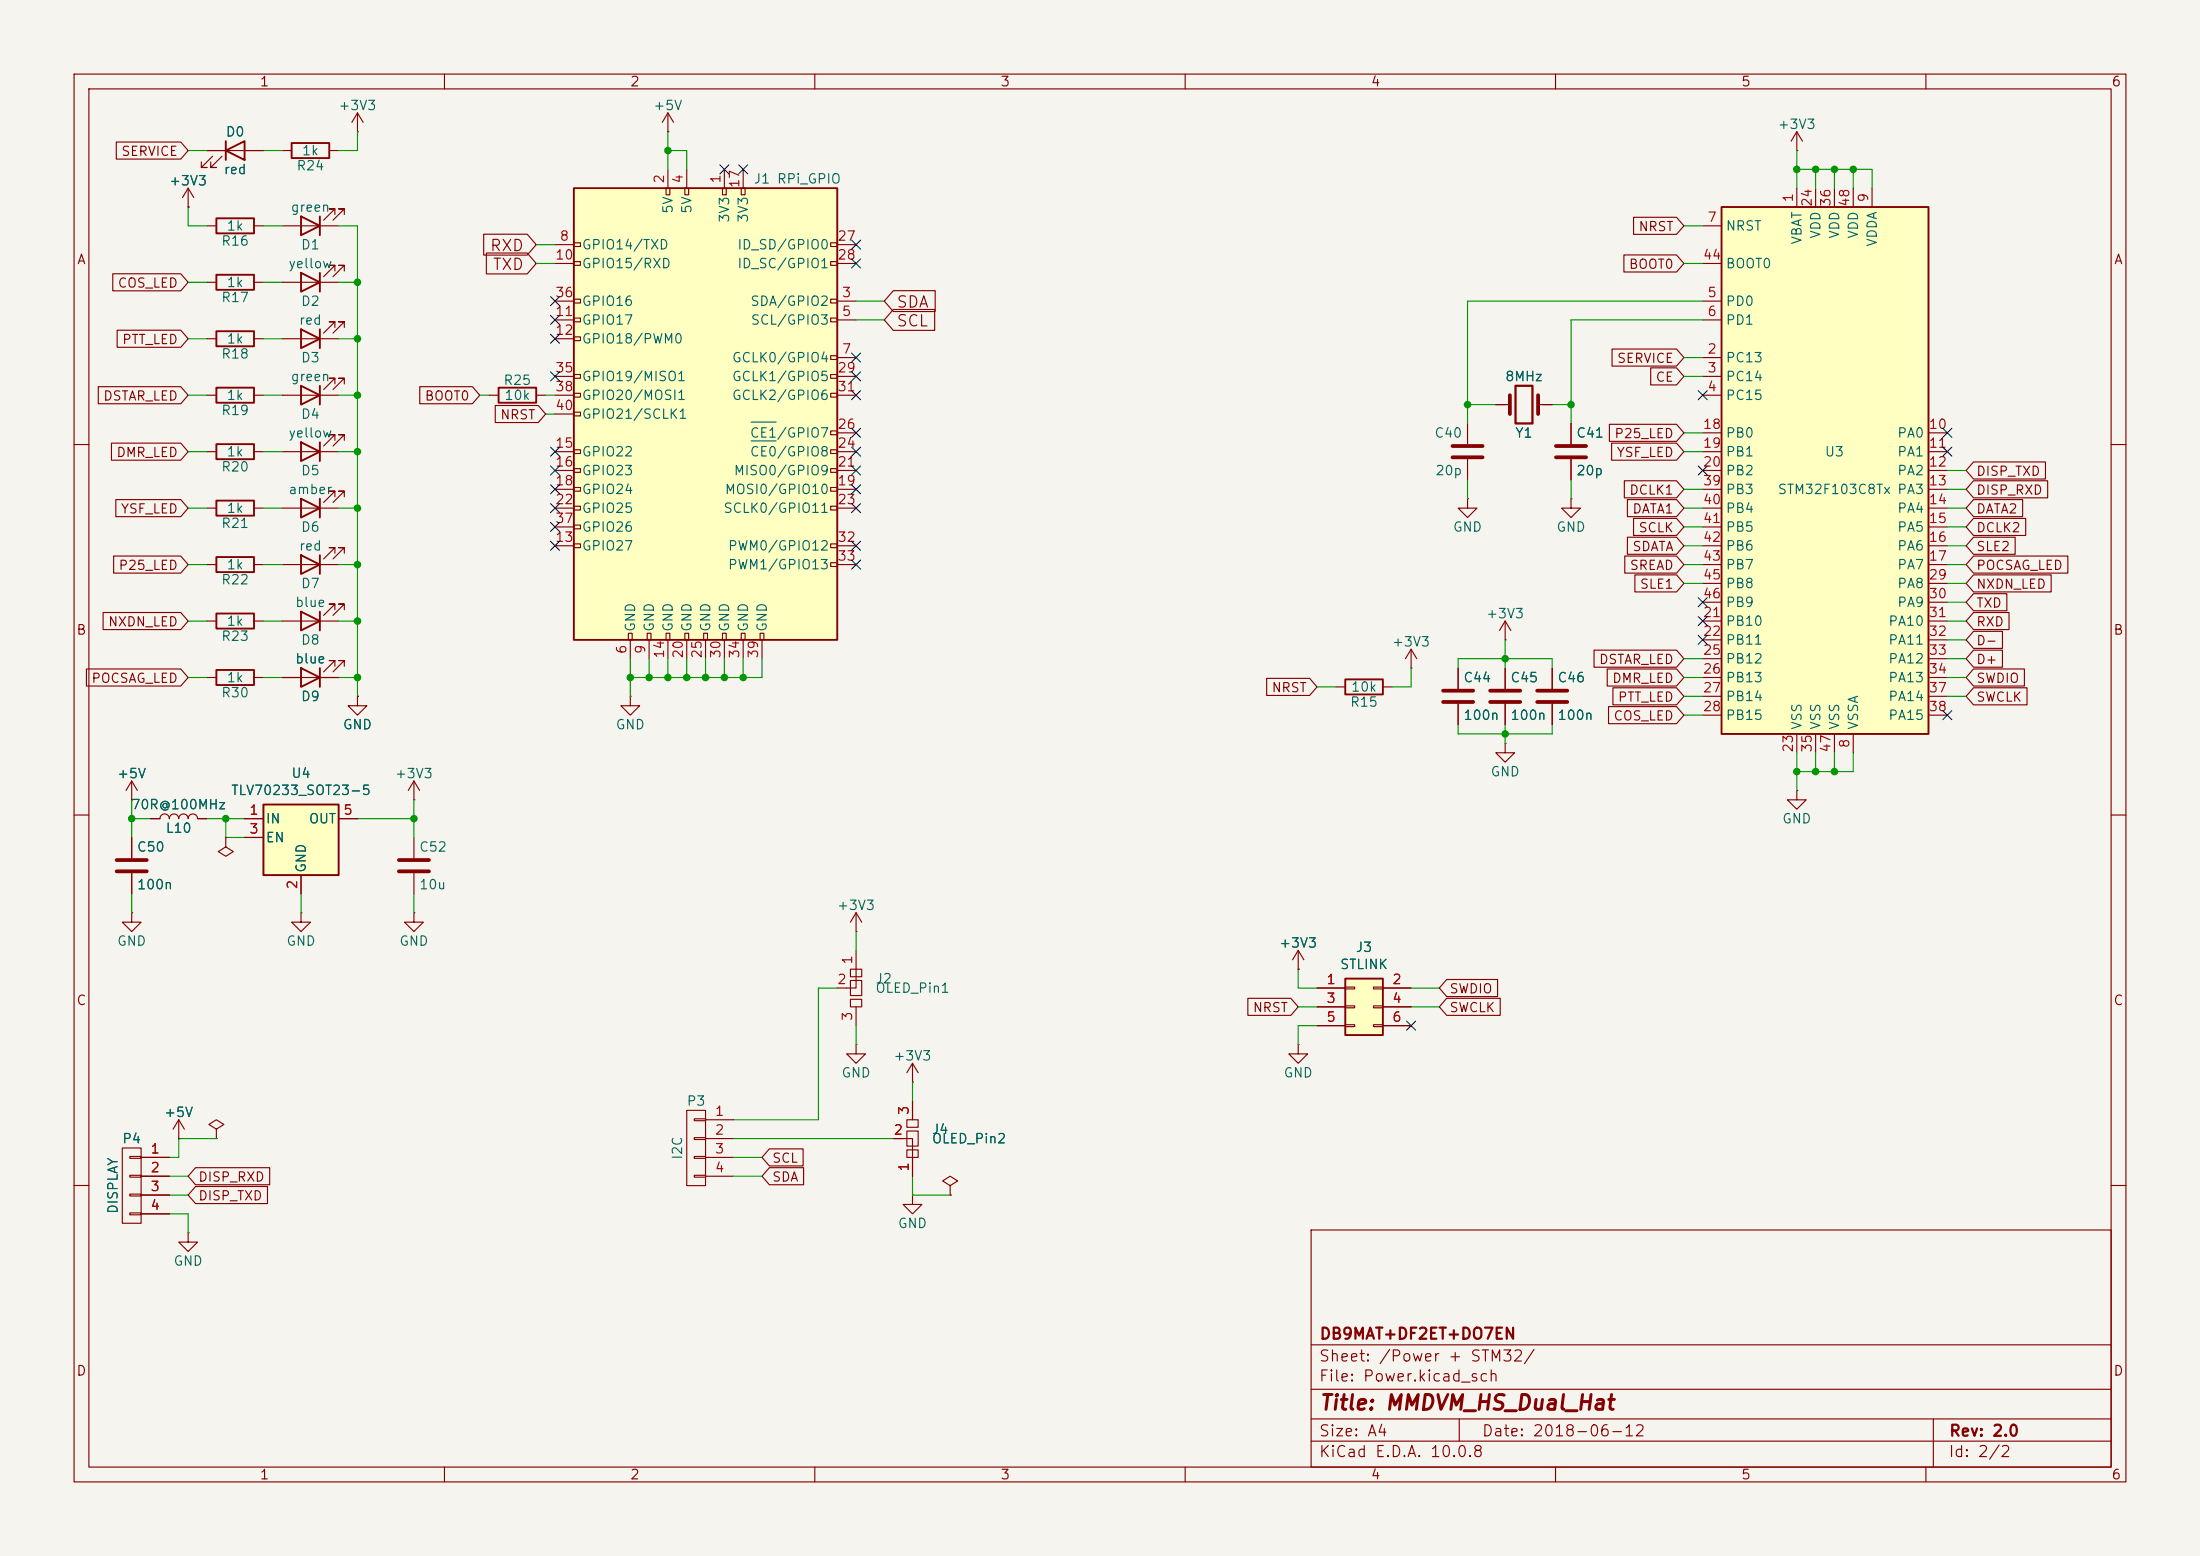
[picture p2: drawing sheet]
<svg xmlns="http://www.w3.org/2000/svg" width="297mm" height="210mm" viewBox="0 0 297 210" stroke-linecap="round" stroke-linejoin="round" font-family="sans-serif">
<path d="M0 0h297v210h-297z" fill="#f5f4ef" stroke="#f5f4ef" stroke-width=".14"/>
<g fill="none" stroke="#840000" stroke-width=".15">
<path d="M10 10h277v190h-277zM12 12h273v186h-273zM60 10v2M110 10v2M160 10v2M210 10v2M260 10v2M212.1 57.2v2.7M10 60h2M27.9 68.6h1.3M27.9 61h1.3M27.9 76.2h1.3"/>
<path d="M34.3 68.6h1.3M34.3 61h1.3M34.3 76.2h1.3M212.1 67.3v1.3h1.3l-1.3 1.3-1.3-1.3h1.3M212.1 67.3h.1M212.1 62v2.8M285 60h2M27.9 83.8h1.3M34.3 83.8h1.3M48.3 94v1.3h1.2l-1.2 1.2-1.3-1.2h1.3M48.3 94h.1M196.8 90.2v2.8"/>
<path d="M196.8 95v2.8M10 110h2M285 110h2M175.3 141v1.2h1.2l-1.2 1.3-1.3-1.3h1.3M175.3 141h.1M10 160h2M177 166h108v32h-108zM285 160h2M60 198v2M110 198v2M160 198v2M177 194.5h108"/>
<path d="M177 191.5h108M177 187.5h108M177 181.5h108M197 191.5v3M210 198v2M260 198v2M261 191.5v6.5"/>
</g>
<path d="M210.1 60.2h4M210.1 61.7h4M194.8 93.2h4.1M194.8 94.7h4.1" fill="none" stroke="#840000" stroke-width=".51"/>
<path d="M29.2 59.9h5.1v2.1h-5.1zM29.2 67.6h5.1v2h-5.1zM29.2 75.2h5.1v2h-5.1zM29.2 82.8h5.1v2h-5.1z" fill="none" stroke="#840000" stroke-width=".25"/>
<path d="M232.4 27.9h27.9v71.2h-27.9z" fill="#ffffc2"/>
<path d="M232.4 27.9h27.9v71.2h-27.9z" fill="none" stroke="#840000" stroke-width=".25"/>
<g fill="none" stroke="#840000" stroke-width=".15">
<path d="M229.9 30.5h2.5M229.9 35.6h2.5M242.6 25.4v2.5M245.1 25.4v2.5M247.6 25.4v2.5M250.2 25.4v2.5M252.7 25.4v2.5M229.9 48.3h2.5M229.9 50.8h2.5M229.9 53.3h2.5M229.9 40.6h2.5M229.9 43.2h2.5"/>
<path d="M229.9 58.4h2.5M260.3 58.4h2.6M229.9 61h2.5M229.9 63.5h2.5M229.9 66h2.5M229.9 68.6h2.5M229.9 71.1h2.5M229.9 73.7h2.5M229.9 76.2h2.5M229.9 78.7h2.5M260.3 61h2.6M260.3 63.5h2.6"/>
<path d="M260.3 66h2.6M260.3 68.6h2.6M260.3 71.1h2.6M260.3 73.7h2.6M260.3 76.2h2.6M260.3 78.7h2.6M203.2 86.4h.1M203.2 83.8v2.6M203.2 90.2v2.8M203.2 95v2.8M203.2 83.8l-.8 1.3M203.2 83.8l.8 1.3"/>
<path d="M229.9 83.8h2.5M229.9 86.4h2.5M229.9 88.9h2.5M229.9 91.4h2.5M229.9 94h2.5M229.9 96.5h2.5M229.9 81.3h2.5M242.6 99.1v2.5M245.1 99.1v2.5M247.6 99.1v2.5M250.2 99.1v2.5M260.3 83.8h2.6"/>
<path d="M260.3 86.4h2.6M260.3 88.9h2.6M260.3 91.4h2.6M260.3 94h2.6M260.3 96.5h2.6M260.3 81.3h2.6M17.8 113v2.8M17.8 117.9v2.8M203.2 100.3v1.3h1.3l-1.3 1.3-1.3-1.3h1.3M203.2 100.3h.1M17.8 123.2v1.3h1.2l-1.2 1.2-1.3-1.2h1.3M17.8 123.2h.1"/>
<path d="M40.6 123.2v1.3h1.3l-1.3 1.2-1.2-1.2h1.2M40.6 123.2h.1M175.3 130.8h.1M175.3 128.3l.7 1.2M175.3 128.3l-.8 1.2M175.3 128.3v2.5M120.6 153.7h2.6v5.1M122.4 151.1h1.6v1h-1.6zM122.4 155.2h1.6v1h-1.6zM122.4 152.7h1.6v2h-1.6zM123.2 148.6v2.5"/>
</g>
<path d="M201.2 93.2h4M201.2 94.7h4M15.7 116.1h4.1M15.7 117.6h4.1" fill="none" stroke="#840000" stroke-width=".51"/>
<path d="M181.6 132.1h5.1v7.6h-5.1z" fill="#ffffc2"/>
<path d="M181.6 132.1h5.1v7.6h-5.1z" fill="none" stroke="#840000" stroke-width=".25"/>
<path d="M177.8 133.4h3.8M177.8 135.9h3.8M177.8 138.4h3.8M181.6 133.2h1.3v.3h-1.3zM181.6 135.8h1.3v.2h-1.3zM181.6 138.3h1.3v.3h-1.3zM185.4 133.2h1.3v.3h-1.3zM185.4 135.8h1.3v.2h-1.3zM185.4 138.3h1.3v.3h-1.3zM186.7 133.4h3.8M186.7 135.9h3.8M186.7 138.4h3.8" fill="none" stroke="#840000" stroke-width=".15"/>
<path d="M35.6 108.6h10.1v9.5h-10.1z" fill="#ffffc2"/>
<path d="M40.6 52.1l2.6 1.2-2.6 1.3zM40.6 44.5l2.6 1.2-2.6 1.3zM43.2 44.5v2.5M43.2 52.1v2.5M35.6 108.6h10.1v9.5h-10.1z" fill="none" stroke="#840000" stroke-width=".25"/>
<g fill="none" stroke="#840000" stroke-width=".15">
<path d="M38.1 53.3h7.6M38.1 45.7h7.6M45.2 51.8v-.7h-.8h.8l-1.5 1.5M45.2 44.2v-.8h-.8h.8l-1.5 1.6M46.5 51.8v-.7h-.8h.8l-1.5 1.5M46.5 44.2v-.8h-.8h.8l-1.5 1.6M85.1 94v1.3h1.3l-1.3 1.2-1.3-1.2h1.3M85.1 94h.1M209.5 90.2v2.8M209.5 95v2.8M20.3 110.5h1.3a.64 .64 0 0 1 .6-.6 .64 .64 0 0 1 .7 .6 .64 .64 0 0 1 .6-.6 .64 .64 0 0 1 .6 .6 .64 .64 0 0 1 .7-.6 .64 .64 0 0 1 .6 .6 .64 .64 0 0 1 .6-.6 .64 .64 0 0 1 .7 .6h1.2M30.5 113v1.3l1 .6-1 .7-1-.7 1-.6"/>
<path d="M30.5 113h.1M33 110.5h2.6M33 113h2.6M40.6 118.1v2.6M45.7 110.5h2.6M55.9 113v2.8M55.9 117.9v2.8M55.9 123.2v1.3h1.2l-1.2 1.2-1.3-1.2h1.3M55.9 123.2h.1M16.5 154.9h2.5v10.2h-2.5zM17.5 156.1h1.5v.2h-1.5zM17.5 158.6h1.5v.3h-1.5z"/>
<path d="M19 156.2h3.9M19 158.8h3.9M24.1 153.7h.1M24.1 151.1l-.7 1.3M24.1 151.1l.8 1.3M24.1 151.1v2.6M29.2 152.4l1-.6-1-.7-1 .7 1 .6v1.3M29.2 153.7h.1M92.7 149.9h2.5v10.1h-2.5zM93.7 151h1.5v.3h-1.5zM93.7 153.5h1.5v.3h-1.5zM93.7 156.1h1.5v.2h-1.5z"/>
<path d="M93.7 158.6h1.5v.3h-1.5zM95.2 156.2h3.9M95.2 158.8h3.9M95.2 151.1h3.9M95.2 153.7h3.9M17.5 161.2h1.5v.2h-1.5zM17.5 163.7h1.5v.3h-1.5zM19 161.3h3.9M19 163.8h3.9M25.4 166.4v1.2h1.3l-1.3 1.3-1.3-1.3h1.3M25.4 166.4h.1M128.3 160l1-.6-1-.6-1 .6 1 .6v1.3"/>
<path d="M128.3 161.3h.1"/>
</g>
<path d="M207.5 93.2h4.1M207.5 94.7h4.1M53.8 116.1h4.1M53.8 117.6h4.1" fill="none" stroke="#840000" stroke-width=".51"/>
<path d="M77.5 25.4h35.5v61h-35.5z" fill="#ffffc2"/>
<g fill="none" stroke="#840000" stroke-width=".25">
<path d="M30.5 19.1v2.5M39.4 19.3h5v2h-5zM29.2 37.1h5.1v2h-5.1zM29.2 29.5h5.1v2h-5.1zM30.5 20.3l2.5-1.2v2.5zM40.6 29.2l2.6 1.3-2.6 1.3zM40.6 36.8l2.6 1.3-2.6 1.3zM43.2 29.2v2.6M43.2 36.8v2.6M77.5 25.4h35.5v61h-35.5zM29.2 44.7h5.1v2h-5.1zM29.2 52.3h5.1v2.1h-5.1z"/>
<path d="M40.6 59.7l2.6 1.3-2.6 1.2zM43.2 59.7v2.5M67.3 52.3h5.1v2.1h-5.1zM40.6 67.3l2.6 1.3-2.6 1.3zM40.6 74.9l2.6 1.3-2.6 1.3zM43.2 67.3v2.6M43.2 74.9v2.6M29.2 90.4h5.1v2.1h-5.1zM40.6 90.2l2.6 1.2-2.6 1.3zM40.6 82.6l2.6 1.2-2.6 1.3zM43.2 82.6v2.5M43.2 90.2v2.5"/>
<path d="M181.6 91.7h5.1v2h-5.1z"/>
</g>
<g fill="none" stroke="#840000" stroke-width=".15">
<path d="M15.7 19.2h8.7l1 1.1-1 1.2h-8.7zM48.3 17.8h.1M48.3 15.2l-.8 1.3M48.3 15.2l.7 1.3M48.3 15.2v2.6M90.2 17.8h.1M90.2 15.2v2.6M90.2 15.2l-.8 1.3M90.2 15.2l.7 1.3M242.6 17.8l-.8 1.3M242.6 17.8l.7 1.3M242.6 17.8v2.5"/>
<path d="M15.2 36.9h9.2l1 1.2-1 1.2h-9.2zM25.4 27.9h.1M25.4 25.4l-.8 1.3M25.4 25.4l.8 1.3M25.4 25.4v2.5M27.9 20.3h7.7M27.9 30.5h1.3M27.9 38.1h1.3M28.7 21.1l-1.5 1.5h.7h-.7v-.8M30 21.1l-1.6 1.5h.8h-.8v-.8M34.3 30.5h1.3M34.3 38.1h1.3"/>
<path d="M38.1 20.3h1.3M38.1 30.5h7.6M38.1 38.1h7.6M44.4 20.3h1.3M45.2 29v-.8h-.8h.8l-1.5 1.5M45.2 36.6v-.8h-.8h.8l-1.5 1.5M46.5 29v-.8h-.8h.8l-1.5 1.5M46.5 36.6v-.8h-.8h.8l-1.5 1.5M65.3 31.6h5.9l1.2 1.4-1.2 1.4h-5.9zM65.7 34.2h5.5l1.2 1.4-1.2 1.4h-5.5zM74.9 33h2.6M74.9 35.6h2.6"/>
<path d="M77.5 32.8h.9v.5h-.9zM77.5 35.3h.9v.5h-.9zM89.9 25.4h.5v.9h-.5zM90.2 22.9v2.5M92.5 25.4h.5v.9h-.5zM92.7 22.9v2.5M97.5 25.4h.5v.9h-.5zM97.8 22.9v2.5M100.1 25.4h.5v.9h-.5zM100.3 22.9v2.5M112.1 32.8h.9v.5h-.9zM112.1 35.3h.9v.5h-.9z"/>
<path d="M113 33h2.6M113 35.6h2.6M120.6 39.2h5.7v2.9h-5.7l-1.2-1.5zM219.2 34.4h7.1l1 1.2-1 1.1h-7.1zM220.5 29.3h5.8l1 1.2-1 1.1h-5.8zM242.6 20.3h.1M13.3 52.2h11.1l1 1.1-1 1.2h-11.1zM15 59.8h9.4l1 1.2-1 1.1h-9.4zM15.8 44.6h8.6l1 1.1-1 1.2h-8.6zM27.9 45.7h1.3M27.9 53.3h1.3M34.3 45.7h1.3"/>
<path d="M34.3 53.3h1.3M45.2 59.4v-.7h-.8h.8l-1.5 1.5M46.5 59.4v-.7h-.8h.8l-1.5 1.5M56.7 52.2h7.1l1 1.1-1 1.2h-7.1zM66 53.3h1.3M66.9 54.7h5.8l1 1.2-1 1.1h-5.8zM72.4 53.3h1.3M74.9 40.6h2.6M74.9 43.2h2.6M74.9 45.7h2.6M74.9 50.8h2.6M74.9 53.3h2.6"/>
<path d="M74.9 55.9h2.6M77.5 40.4h.9v.5h-.9zM77.5 42.9h.9v.5h-.9zM77.5 45.5h.9v.5h-.9zM77.5 50.5h.9v.6h-.9zM77.5 53.1h.9v.5h-.9zM77.5 55.6h.9v.5h-.9zM112.1 40.4h.9v.5h-.9zM112.1 42.9h.9v.5h-.9zM112.1 48h.9v.5h-.9zM112.1 50.5h.9v.6h-.9zM112.1 53.1h.9v.5h-.9z"/>
<path d="M112.1 58.2h.9v.5h-.9zM113 40.6h2.6M113 43.2h2.6M113 48.3h2.6M113 58.4h2.6M113 50.8h2.6M113 53.3h2.6M120.6 41.8h5.6v2.8h-5.6l-1.2-1.4zM198.1 57.2v2.7M201.9 54.6h1.9M207.6 54.6h1.9M212.1 57.2v2.7"/>
<path d="M217.3 57.3h9l1 1.1-1 1.2h-9zM217.6 59.8h8.7l1 1.2-1 1.1h-8.7zM217.6 47.1h8.7l1 1.2-1 1.1h-8.7zM222.8 49.6h3.5l1 1.2-1 1.2h-3.5zM15.3 75h9.1l1 1.2-1 1.2h-9.1zM15.6 67.4h8.8l1 1.2-1 1.1h-8.8zM38.1 61h7.6M38.1 68.6h7.6M38.1 76.2h7.6M45.2 67.1v-.8h-.8h.8l-1.5 1.5M45.2 74.7v-.8h-.8h.8l-1.5 1.5M46.5 67.1v-.8h-.8h.8l-1.5 1.5"/>
<path d="M46.5 74.7v-.8h-.8h.8l-1.5 1.5M74.9 73.7h2.6M74.9 61h2.6M74.9 63.5h2.6M74.9 66h2.6M74.9 68.6h2.6M74.9 71.1h2.6M77.5 60.7h.9v.5h-.9zM77.5 63.2h.9v.6h-.9zM77.5 65.8h.9v.5h-.9zM77.5 68.3h.9v.5h-.9zM77.5 70.9h.9v.5h-.9z"/>
<path d="M77.5 73.4h.9v.5h-.9zM112.1 60.7h.9v.5h-.9zM112.1 63.2h.9v.6h-.9zM112.1 65.8h.9v.5h-.9zM112.1 68.3h.9v.5h-.9zM112.1 73.4h.9v.5h-.9zM112.1 75.9h.9v.6h-.9zM113 73.7h2.6M113 61h2.6M113 63.5h2.6M113 66h2.6M113 68.6h2.6"/>
<path d="M113 76.2h2.6M198.1 67.3v1.3h1.3l-1.3 1.3-1.3-1.3h1.3M198.1 67.3h.1M198.1 62v2.8M212.1 62v2.8M219.3 64.9h7l1 1.1-1 1.2h-7zM219.3 75h7l1 1.2-1 1.2h-7zM219.7 72.5h6.6l1 1.2-1 1.1h-6.6zM219.7 67.4h6.6l1 1.2-1 1.1h-6.6zM220.5 70h5.8l1 1.1-1 1.2h-5.8zM220.7 77.6h5.6l1 1.1-1 1.2h-5.6zM266.4 72.5h5.7v2.3h-5.7l-1-1.1z"/>
<path d="M266.4 70h7.1v2.3h-7.1l-1-1.2zM266.4 75h12.8v2.4h-12.8l-1-1.2zM266.4 64.9h10v2.3h-10l-1-1.2zM266.4 77.6h10.5v2.3h-10.5l-1-1.2zM266.4 67.4h6.7v2.3h-6.7l-1-1.1zM266.4 62.3h9.7v2.4h-9.7l-1-1.2zM11.7 90.3h12.7l1 1.1-1 1.2h-12.7zM13.9 82.7h10.5l1 1.1-1 1.2h-10.5zM27.9 91.4h1.3M34.3 91.4h1.3M38.1 91.4h7.6M38.1 83.8h7.6"/>
<path d="M45.2 89.9v-.7h-.8h.8l-1.5 1.5M45.2 82.3v-.8h-.8h.8l-1.5 1.6M46.5 89.9v-.7h-.8h.8l-1.5 1.5M46.5 82.3v-.8h-.8h.8l-1.5 1.6M48.3 94h.1M84.8 85.5h.5v.9h-.5zM85.1 86.4v2.5M87.4 85.5h.5v.9h-.5zM87.6 86.4v2.5M89.9 85.5h.5v.9h-.5zM90.2 86.4v2.5M92.5 85.5h.5v.9h-.5z"/>
<path d="M92.7 86.4v2.5M95 85.5h.5v.9h-.5zM95.2 86.4v2.5M97.5 85.5h.5v.9h-.5zM97.8 86.4v2.5M100.1 85.5h.5v.9h-.5zM100.3 86.4v2.5M102.6 85.5h.5v.9h-.5zM102.9 86.4v2.5M171 91.6h5.8l1 1.1-1 1.2h-5.8zM180.3 92.7h1.3M186.7 92.7h1.3"/>
<path d="M190.5 90.2h.1M190.5 87.6l.8 1.3M190.5 87.6l-.8 1.3M190.5 87.6v2.6M196.8 90.2v2.8M196.8 95v2.8M203.2 90.2v2.8M203.2 95v2.8M209.5 90.2v2.8M209.5 95v2.8M215.2 87.7h11.1l1 1.2-1 1.2h-11.1zM217 90.3h9.3l1 1.1-1 1.2h-9.3z"/>
<path d="M217.2 95.4h9.1l1 1.1-1 1.2h-9.1zM217.7 92.8h8.6l1 1.2-1 1.1h-8.6zM266.4 80.1h4.5v2.3h-4.5l-1-1.1zM266.4 82.7h4.8v2.3h-4.8l-1-1.2zM266.4 92.8h7.3v2.3h-7.3l-1-1.1zM266.4 85.2h3.9v2.3h-3.9l-1-1.1zM266.4 90.3h6.9v2.3h-6.9l-1-1.2zM266.4 87.7h3.9v2.4h-3.9l-1-1.2zM17.8 108h.1M17.8 105.4l-.8 1.3M17.8 105.4l.7 1.3M17.8 105.4v2.6"/>
<path d="M17.8 113v2.8M17.8 117.9v2.8M20.3 110.5h1.3M26.7 110.5h1.2M30.5 113h.1M33 110.5h2.6M33 113h2.6M40.6 118.1v2.6M45.7 110.5h2.6M55.9 108h.1M55.9 105.4l-.8 1.3M55.9 105.4l.7 1.3"/>
<path d="M55.9 105.4v2.6M242.6 106.7v1.3h1.2l-1.2 1.2-1.3-1.2h1.3M242.6 106.7h.1M114.8 134.9h1.5v1h-1.5zM114.8 130.8h1.5v1h-1.5zM114.8 132.3h1.5v2.1h-1.5zM115.6 128.3v5.1h-2.6M115.6 125.7h.1M115.6 123.2v2.5M115.6 135.9v2.5M115.6 123.2l-.8 1.3M115.6 123.2l.7 1.3"/>
<path d="M168.5 134.7h5.8l1 1.2-1 1.1h-5.8zM175.3 130.8h.1M177.8 133.4h3.8M177.8 135.9h3.8M177.8 138.4h3.8M186.7 133.4h3.8M186.7 135.9h3.8M186.7 138.4h3.8M195.3 134.7h7.2v2.3h-7.2l-1-1.1zM195.3 132.2h6.9v2.3h-6.9l-1-1.1zM19 156.2h3.9M19 158.8h3.9"/>
<path d="M24.1 153.7h.1M26.4 157.6h10v2.3h-10l-1-1.1zM103.9 157.6h4.6v2.3h-4.6l-1-1.1zM103.9 155.1h4.5v2.3h-4.5l-1-1.2zM115.6 141v1.2h1.2l-1.2 1.3-1.3-1.3h1.3M115.6 141h.1M120.6 153.7h1.3M123.2 146.1h.1M123.2 143.5l-.8 1.3M123.2 143.5l.8 1.3M123.2 143.5v2.6M123.2 148.6v2.5"/>
<path d="M123.2 156.2v2.6M19 161.3h3.9M19 163.8h3.9M26.4 160.1h9.7v2.3h-9.7l-1-1.1zM123.2 161.3v1.3h1.3l-1.3 1.2-1.3-1.2h1.3M123.2 161.3h.1M128.3 161.3h.1"/>
</g>
<path d="M101.4 59.5h3.4M101.4 57h3.4" fill="none" stroke="#006464" stroke-width=".15"/>
<path d="M203.8 53.3v2.6M207.6 53.3v2.6M196.1 60.2h4.1M196.1 61.7h4.1" fill="none" stroke="#840000" stroke-width=".51"/>
<path d="M204.6 52.1h2.3v5.1h-2.3z" fill="none" stroke="#840000" stroke-width=".3"/>
<g fill="none" stroke="#009600" stroke-width=".15">
<path d="M48.3 17.8v2.5h-2.6M90.2 17.8v5.1M25.4 27.9v2.6h2.5M25.4 20.3h2.5M25.4 38.1h2.5M35.6 30.5h2.5M35.6 20.3h2.5M35.6 38.1h2.5M45.7 30.5h2.6v63.5M45.7 38.1h2.6M72.4 35.6h2.5M72.4 33h2.5"/>
<path d="M90.2 20.3h2.5v2.6M227.3 35.6h2.6M227.3 30.5h2.6M242.6 20.3v5.1M242.6 22.9h10.1v2.5M245.1 22.9v2.5M247.6 22.9v2.5M250.2 22.9v2.5M25.4 53.3h2.5M25.4 45.7h2.5M35.6 53.3h2.5M35.6 45.7h2.5"/>
<path d="M45.7 53.3h2.6M45.7 45.7h2.6M64.8 53.3h1.2M73.7 55.9h1.2M73.7 53.3h1.2M115.6 40.6h3.8M115.6 43.2h3.8M198.1 54.6h3.8M209.5 54.6h2.6M227.3 48.3h2.6M227.3 58.4h2.6M227.3 50.8h2.6"/>
<path d="M229.9 40.6h-31.8v16.6M229.9 43.2h-17.8v14M25.4 76.2h2.5M25.4 68.6h2.5M25.4 61h2.5M35.6 76.2h2.5M35.6 68.6h2.5M35.6 61h2.5M45.7 76.2h2.6M45.7 68.6h2.6M45.7 61h2.6M198.1 64.8v2.5"/>
<path d="M212.1 64.8v2.5M227.3 78.7h2.6M227.3 76.2h2.6M227.3 73.7h2.6M227.3 71.1h2.6M227.3 68.6h2.6M227.3 66h2.6M227.3 61h2.6M262.9 78.7h2.5M262.9 76.2h2.5M262.9 73.7h2.5M262.9 71.1h2.5"/>
<path d="M262.9 63.5h2.5M262.9 68.6h2.5M262.9 66h2.5M25.4 83.8h2.5M25.4 91.4h2.5M35.6 83.8h2.5M35.6 91.4h2.5M45.7 83.8h2.6M45.7 91.4h2.6M85.1 88.9v5.1M87.6 88.9v2.5M90.2 88.9v2.5"/>
<path d="M92.7 88.9v2.5M95.2 88.9v2.5M97.8 88.9v2.5M100.3 88.9v2.5M102.9 88.9v2.5h-17.8M177.8 92.7h2.5M190.5 90.2v2.5h-2.5M196.8 90.2v-1.3h12.7v1.3M196.8 97.8v1.3h12.7v-1.3M203.2 86.4v3.8M203.2 97.8v2.5M227.3 88.9h2.6"/>
<path d="M227.3 91.4h2.6M227.3 94h2.6M227.3 96.5h2.6M262.9 81.3h2.5M262.9 83.8h2.5M262.9 86.4h2.5M262.9 88.9h2.5M262.9 91.4h2.5M262.9 94h2.5M17.8 110.5h2.5M17.8 108v5M27.9 110.5h5.1"/>
<path d="M30.5 110.5v2.5h2.5M48.3 110.5h7.6M55.9 108v5M242.6 101.6v5.1M245.1 101.6v2.5M247.6 101.6v2.5M250.2 101.6v2.5h-7.6M17.8 120.7v2.5M40.6 120.7v2.5M55.9 120.7v2.5M113 133.4h-2.5v17.7h-11.4M115.6 125.7v2.6"/>
<path d="M115.6 138.4v2.6M175.3 130.8v2.6h2.5M175.3 135.9h2.5M177.8 138.4h-2.5v2.6M190.5 133.4h3.8M190.5 135.9h3.8M22.9 158.8h2.5M29.2 153.7h-5.1v2.5h-1.2M99.1 156.2h3.8M99.1 158.8h3.8M99.1 153.7h21.5M123.2 146.1v2.5"/>
<path d="M123.2 158.8v2.5h5.1M22.9 161.3h2.5M22.9 163.8h2.5v2.6"/>
</g>
<g fill="none" stroke="#000084" stroke-width=".15">
<path d="M97.2 22.3l1.2 1.2M98.4 22.3l-1.2 1.2M99.7 22.3l1.2 1.2M100.9 22.3l-1.2 1.2M115 35l1.2 1.2M115 32.4l1.2 1.2M116.2 32.4l-1.2 1.2M116.2 35l-1.2 1.2M74.3 50.2l1.2 1.2M74.3 45.1l1.2 1.2M74.3 40l1.2 1.2M74.3 42.6l1.2 1.2"/>
<path d="M75.5 45.1l-1.2 1.2M75.5 50.2l-1.2 1.2M75.5 40l-1.2 1.2M75.5 42.6l-1.2 1.2M115 50.2l1.2 1.2M115 57.8l1.2 1.2M115 47.7l1.2 1.2M115 52.7l1.2 1.2M116.2 50.2l-1.2 1.2M116.2 57.8l-1.2 1.2M116.2 47.7l-1.2 1.2M116.2 52.7l-1.2 1.2"/>
<path d="M229.3 52.7l1.2 1.2M230.5 52.7l-1.2 1.2M262.3 57.8l1.2 1.2M263.5 57.8l-1.2 1.2M74.3 68l1.2 1.2M74.3 65.4l1.2 1.2M74.3 62.9l1.2 1.2M74.3 73.1l1.2 1.2M74.3 60.4l1.2 1.2M74.3 70.5l1.2 1.2M75.5 68l-1.2 1.2M75.5 65.4l-1.2 1.2"/>
<path d="M75.5 62.9l-1.2 1.2M75.5 73.1l-1.2 1.2M75.5 60.4l-1.2 1.2M75.5 70.5l-1.2 1.2M115 65.4l1.2 1.2M115 75.6l1.2 1.2M115 68l1.2 1.2M115 62.9l1.2 1.2M115 73.1l1.2 1.2M115 60.4l1.2 1.2M116.2 65.4l-1.2 1.2M116.2 75.6l-1.2 1.2"/>
<path d="M116.2 68l-1.2 1.2M116.2 62.9l-1.2 1.2M116.2 73.1l-1.2 1.2M116.2 60.4l-1.2 1.2M229.3 62.9l1.2 1.2M230.5 62.9l-1.2 1.2M262.3 60.4l1.2 1.2M263.5 60.4l-1.2 1.2M229.3 83.2l1.2 1.2M229.3 80.7l1.2 1.2M229.3 85.8l1.2 1.2M230.5 83.2l-1.2 1.2"/>
<path d="M230.5 80.7l-1.2 1.2M230.5 85.8l-1.2 1.2M262.3 95.9l1.2 1.2M263.5 95.9l-1.2 1.2M189.9 137.8l1.2 1.2M191.1 137.8l-1.2 1.2"/>
</g>
<g fill="#009600">
<circle cx="242.6" cy="104.1" r=".51"/>
<circle cx="203.2" cy="88.9" r=".51"/>
<circle cx="203.2" cy="99.1" r=".51"/>
<circle cx="198.1" cy="54.6" r=".51"/>
<circle cx="97.8" cy="91.4" r=".51"/>
<circle cx="100.3" cy="91.4" r=".51"/>
<circle cx="212.1" cy="54.6" r=".51"/>
<circle cx="247.7" cy="104.1" r=".51"/>
<circle cx="245.1" cy="104.1" r=".51"/>
<circle cx="242.6" cy="22.9" r=".51"/>
<circle cx="250.2" cy="22.9" r=".51"/>
<circle cx="247.7" cy="22.9" r=".51"/>
<circle cx="245.1" cy="22.9" r=".51"/>
<circle cx="48.3" cy="61" r=".51"/>
<circle cx="48.3" cy="76.2" r=".51"/>
<circle cx="48.3" cy="68.6" r=".51"/>
<circle cx="87.6" cy="91.4" r=".51"/>
<circle cx="85.1" cy="91.4" r=".51"/>
<circle cx="90.2" cy="91.4" r=".51"/>
<circle cx="92.7" cy="91.4" r=".51"/>
<circle cx="95.3" cy="91.4" r=".51"/>
<circle cx="48.3" cy="91.4" r=".51"/>
<circle cx="48.3" cy="83.8" r=".51"/>
<circle cx="90.2" cy="20.3" r=".51"/>
<circle cx="48.3" cy="45.7" r=".51"/>
<circle cx="48.3" cy="38.1" r=".51"/>
<circle cx="30.5" cy="110.5" r=".51"/>
<circle cx="17.8" cy="110.5" r=".51"/>
<circle cx="55.9" cy="110.5" r=".51"/>
<circle cx="48.3" cy="53.3" r=".51"/>
</g>
<text font-size="2" fill="#840000" x="178" y="190.8">Title: MMDVM_HS_Dual_Hat</text>
<g font-size="1.5" fill="#840000">
<text x="66" y="34.3">RXD</text>
<text x="66.4" y="36.8">TXD</text>
<text x="120.9" y="41.9">SDA</text>
<text x="120.9" y="44.4">SCL</text>
<text x="178" y="184.1">Sheet: /Power + STM32/</text>
<text x="178" y="181.1">DB9MAT+DF2ET+DO7EN</text>
<text x="178" y="186.8">File: Power.kicad_sch</text>
<text x="178" y="197">KiCad E.D.A. 10.0.8</text>
<text x="178" y="194.2">Size: A4</text>
<text x="200" y="194.2">Date: 2018-06-12</text>
<text x="263" y="197">Id: 2/2</text>
<text x="263" y="194.2">Rev: 2.0</text>
</g>
<g font-size="1.3" fill="#840000">
<text x="35" y="12">1</text>
<text x="85" y="12">2</text>
<text x="135" y="12">3</text>
<text x="185" y="12">4</text>
<text x="235" y="12">5</text>
<text x="285" y="12">6</text>
<text x="10.3" y="36">A</text>
<text x="285.3" y="36">A</text>
<text x="10.2" y="86">B</text>
<text x="285.2" y="86">B</text>
<text x="10.2" y="136">C</text>
<text x="285.2" y="136">C</text>
<text x="10.2" y="186">D</text>
<text x="285.2" y="186">D</text>
<text x="35" y="200">1</text>
<text x="85" y="200">2</text>
<text x="135" y="200">3</text>
<text x="185" y="200">4</text>
<text x="235" y="200">5</text>
<text x="285" y="200">6</text>
</g>
<g font-size="1.3" fill="#006464">
<text x="45.6" y="15.2">+3V3</text>
<text x="88.1" y="15.2">+5V</text>
<text x="239.9" y="17.7">+3V3</text>
<text x="30.1" y="23.8">red</text>
<text x="30.4" y="18.7">D0</text>
<text x="39.9" y="23.3">R24</text>
<text x="40.7" y="21.3">1k</text>
<text x="22.7" y="25.3">+3V3</text>
<text x="39.2" y="28.9">green</text>
<text x="91.1" y="28.9" transform="rotate(-90 91.1 28.9)">5V</text>
<text x="93.7" y="28.9" transform="rotate(-90 93.7 28.9)">5V</text>
<text x="101.7" y="25.1">J1 RPi_GPIO</text>
<text x="29.8" y="33.5">R16</text>
<text x="30.5" y="31.4">1k</text>
<text x="40.5" y="34">D1</text>
<text x="78.5" y="34">GPIO14/TXD</text>
<text x="98.8" y="30.2" transform="rotate(-90 98.8 30.2)">3V3</text>
<text x="99.4" y="34">ID_SD/GPIO0</text>
<text x="101.3" y="30.2" transform="rotate(-90 101.3 30.2)">3V3</text>
<text x="232.9" y="31.4">NRST</text>
<text x="243.5" y="33.1" transform="rotate(-90 243.5 33.1)">VBAT</text>
<text x="246.1" y="32.3" transform="rotate(-90 246.1 32.3)">VDD</text>
<text x="248.6" y="32.3" transform="rotate(-90 248.6 32.3)">VDD</text>
<text x="251.2" y="32.3" transform="rotate(-90 251.2 32.3)">VDD</text>
<text x="253.7" y="33.4" transform="rotate(-90 253.7 33.4)">VDDA</text>
<text x="29.8" y="41.1">R17</text>
<text x="30.5" y="39.1">1k</text>
<text x="38.8" y="36.5">yellow</text>
<text x="40.5" y="41.6">D2</text>
<text x="78.5" y="36.5">GPIO15/RXD</text>
<text x="78.5" y="41.6">GPIO16</text>
<text x="99.4" y="36.5">ID_SC/GPIO1</text>
<text x="101.2" y="41.6">SDA/GPIO2</text>
<text x="232.9" y="41.6">PD0</text>
<text x="232.9" y="36.5">BOOT0</text>
<text x="30.5" y="46.7">1k</text>
<text x="40.3" y="44.1">red</text>
<text x="78.5" y="44.1">GPIO17</text>
<text x="78.5" y="46.7">GPIO18/PWM0</text>
<text x="101.3" y="44.1">SCL/GPIO3</text>
<text x="232.9" y="44.1">PD1</text>
<text x="29.8" y="48.7">R18</text>
<text x="39.2" y="51.8">green</text>
<text x="40.5" y="49.2">D3</text>
<text x="67.9" y="52.3">R25</text>
<text x="78.5" y="51.8">GPIO19/MISO1</text>
<text x="98.7" y="49.2">GCLK0/GPIO4</text>
<text x="98.7" y="51.8">GCLK1/GPIO5</text>
<text x="203.1" y="51.8">8MHz</text>
<text x="232.9" y="49.2">PC13</text>
<text x="232.9" y="51.8">PC14</text>
<text x="29.8" y="56.3">R19</text>
<text x="30.5" y="54.3">1k</text>
<text x="38.8" y="59.4">yellow</text>
<text x="40.5" y="56.8">D4</text>
<text x="68" y="54.3">10k</text>
<text x="78.5" y="54.3">GPIO20/MOSI1</text>
<text x="78.5" y="56.8">GPIO21/SCLK1</text>
<text x="98.7" y="54.3">GCLK2/GPIO6</text>
<text x="101.1" y="59.4">CE1/GPIO7</text>
<text x="193.6" y="59.4">C40</text>
<text x="204.5" y="59.4">Y1</text>
<text x="212.7" y="59.4">C41</text>
<text x="232.9" y="54.3">PC15</text>
<text x="232.9" y="59.4">PB0</text>
<text x="256" y="59.4">PA0</text>
<text x="29.8" y="64">R20</text>
<text x="30.5" y="61.9">1k</text>
<text x="40.5" y="64.5">D5</text>
<text x="78.5" y="61.9">GPIO22</text>
<text x="78.5" y="64.5">GPIO23</text>
<text x="99" y="64.5">MISO0/GPIO9</text>
<text x="101.1" y="61.9">CE0/GPIO8</text>
<text x="193.7" y="64.5">20p</text>
<text x="212.7" y="64.5">20p</text>
<text x="232.9" y="61.9">PB1</text>
<text x="232.9" y="64.5">PB2</text>
<text x="246.3" y="61.9">U3</text>
<text x="256" y="61.9">PA1</text>
<text x="256" y="64.5">PA2</text>
<text x="29.8" y="71.6">R21</text>
<text x="30.5" y="69.5">1k</text>
<text x="38.8" y="67">amber</text>
<text x="78.5" y="67">GPIO24</text>
<text x="78.5" y="69.5">GPIO25</text>
<text x="97.6" y="69.5">SCLK0/GPIO11</text>
<text x="97.8" y="67">MOSI0/GPIO10</text>
<text x="232.9" y="67">PB3</text>
<text x="232.9" y="69.5">PB4</text>
<text x="239.9" y="67">STM32F103C8Tx PA3</text>
<text x="256" y="69.5">PA4</text>
<text x="30.5" y="77.2">1k</text>
<text x="40.3" y="74.6">red</text>
<text x="40.5" y="72.1">D6</text>
<text x="78.5" y="74.6">GPIO27</text>
<text x="78.5" y="72.1">GPIO26</text>
<text x="98.2" y="74.6">PWM0/GPIO12</text>
<text x="98.2" y="77.2">PWM1/GPIO13</text>
<text x="196.1" y="72.1">GND</text>
<text x="210" y="72.1">GND</text>
<text x="232.9" y="72.1">PB5</text>
<text x="232.9" y="74.6">PB6</text>
<text x="232.9" y="77.2">PB7</text>
<text x="256" y="72.1">PA5</text>
<text x="256" y="74.6">PA6</text>
<text x="256" y="77.2">PA7</text>
<text x="29.8" y="79.2">R22</text>
<text x="39.8" y="82.2">blue</text>
<text x="40.5" y="79.7">D7</text>
<text x="200.5" y="83.8">+3V3</text>
<text x="232.9" y="79.7">PB8</text>
<text x="232.9" y="82.2">PB9</text>
<text x="256" y="79.7">PA8</text>
<text x="256" y="82.2">PA9</text>
<text x="29.8" y="86.8">R23</text>
<text x="30.5" y="84.8">1k</text>
<text x="39.8" y="89.9">blue</text>
<text x="40.5" y="87.3">D8</text>
<text x="86.1" y="85.4" transform="rotate(-90 86.1 85.4)">GND</text>
<text x="88.6" y="85.4" transform="rotate(-90 88.6 85.4)">GND</text>
<text x="91.1" y="85.4" transform="rotate(-90 91.1 85.4)">GND</text>
<text x="93.7" y="85.4" transform="rotate(-90 93.7 85.4)">GND</text>
<text x="96.2" y="85.4" transform="rotate(-90 96.2 85.4)">GND</text>
<text x="98.8" y="85.4" transform="rotate(-90 98.8 85.4)">GND</text>
<text x="101.3" y="85.4" transform="rotate(-90 101.3 85.4)">GND</text>
<text x="103.8" y="85.4" transform="rotate(-90 103.8 85.4)">GND</text>
<text x="187.8" y="87.6">+3V3</text>
<text x="232.9" y="84.8">PB10</text>
<text x="232.9" y="87.3">PB11</text>
<text x="232.9" y="89.9">PB12</text>
<text x="254.8" y="84.8">PA10</text>
<text x="254.8" y="87.3">PA11</text>
<text x="254.8" y="89.9">PA12</text>
<text x="29.8" y="94.4">R30</text>
<text x="30.5" y="92.4">1k</text>
<text x="40.5" y="94.9">D9</text>
<text x="182.2" y="95.7">R15</text>
<text x="182.3" y="93.7">10k</text>
<text x="197.5" y="92.4">C44</text>
<text x="203.8" y="92.4">C45</text>
<text x="210.2" y="92.4">C46</text>
<text x="232.9" y="92.4">PB13</text>
<text x="232.9" y="94.9">PB14</text>
<text x="254.8" y="92.4">PA13</text>
<text x="254.8" y="94.9">PA14</text>
<text x="46.2" y="98.8">GND</text>
<text x="83" y="98.8">GND</text>
<text x="197.5" y="97.5">100n</text>
<text x="203.8" y="97.5">100n</text>
<text x="210.2" y="97.5">100n</text>
<text x="232.9" y="97.5">PB15</text>
<text x="243.5" y="98.6" transform="rotate(-90 243.5 98.6)">VSS</text>
<text x="246.1" y="98.6" transform="rotate(-90 246.1 98.6)">VSS</text>
<text x="248.6" y="98.6" transform="rotate(-90 248.6 98.6)">VSS</text>
<text x="251.2" y="98.6" transform="rotate(-90 251.2 98.6)">VSSA</text>
<text x="254.8" y="97.5">PA15</text>
<text x="15.7" y="105.4">+5V</text>
<text x="31.1" y="107.6">TLV70233_SOT23-5</text>
<text x="39.2" y="105.3">U4</text>
<text x="53.2" y="105.4">+3V3</text>
<text x="201.1" y="105.1">GND</text>
<text x="17.6" y="109.5">70R@100MHz</text>
<text x="22.3" y="112.7">L10</text>
<text x="35.8" y="111.5">IN</text>
<text x="35.8" y="114">EN</text>
<text x="41.6" y="111.5">OUT</text>
<text x="240.5" y="111.5">GND</text>
<text x="18.4" y="115.3">C50</text>
<text x="41.6" y="117.9" transform="rotate(-90 41.6 117.9)">GND</text>
<text x="56.5" y="115.3">C52</text>
<text x="18.4" y="120.3">100n</text>
<text x="56.5" y="120.3">10u</text>
<text x="112.9" y="123.1">+3V3</text>
<text x="15.7" y="128">GND</text>
<text x="38.6" y="128">GND</text>
<text x="53.8" y="128">GND</text>
<text x="172.6" y="128.2">+3V3</text>
<text x="180.8" y="131.1">STLINK</text>
<text x="182.9" y="128.8">J3</text>
<text x="118.1" y="133">J2</text>
<text x="118.1" y="134.3">OLED_Pin1</text>
<text x="120.5" y="143.5">+3V3</text>
<text x="92.6" y="149.6">P3</text>
<text x="113.5" y="145.7">GND</text>
<text x="173.2" y="145.7">GND</text>
<text x="16.4" y="154.6">P4</text>
<text x="22.1" y="151.1">+5V</text>
<text x="125.7" y="153.4">J4</text>
<text x="125.7" y="154.6">OLED_Pin2</text>
<text x="92.4" y="156.6" transform="rotate(-90 92.4 156.6)">I2C</text>
<text x="16.2" y="163.9" transform="rotate(-90 16.2 163.9)">DISPLAY</text>
<text x="121.1" y="166.1">GND</text>
<text x="23.3" y="171.1">GND</text>
</g>
<g font-size="1.3" fill="#a90000">
<text x="90" y="24.9" transform="rotate(-90 90 24.9)">2</text>
<text x="92.5" y="24.9" transform="rotate(-90 92.5 24.9)">4</text>
<text x="97.6" y="24.9" transform="rotate(-90 97.6 24.9)">1</text>
<text x="100.1" y="25.5" transform="rotate(-90 100.1 25.5)">17</text>
<text x="242.4" y="27.4" transform="rotate(-90 242.4 27.4)">1</text>
<text x="244.9" y="28" transform="rotate(-90 244.9 28)">24</text>
<text x="247.4" y="28" transform="rotate(-90 247.4 28)">36</text>
<text x="250" y="28" transform="rotate(-90 250 28)">48</text>
<text x="252.5" y="27.4" transform="rotate(-90 252.5 27.4)">9</text>
<text x="74.9" y="35.3">10</text>
<text x="75.5" y="32.8">8</text>
<text x="113" y="32.8">27</text>
<text x="113" y="35.3">28</text>
<text x="229.8" y="35.3">44</text>
<text x="230.4" y="30.3">7</text>
<text x="74.9" y="40.4">36</text>
<text x="113.6" y="40.4">3</text>
<text x="230.4" y="40.4">5</text>
<text x="74.9" y="43">11</text>
<text x="74.9" y="45.5">12</text>
<text x="113.6" y="43">5</text>
<text x="230.4" y="43">6</text>
<text x="74.9" y="50.6">35</text>
<text x="74.9" y="53.1">38</text>
<text x="113" y="50.6">29</text>
<text x="113" y="53.1">31</text>
<text x="113.6" y="48">7</text>
<text x="230.4" y="48">2</text>
<text x="230.4" y="50.6">3</text>
<text x="230.4" y="53.1">4</text>
<text x="74.9" y="55.7">40</text>
<text x="113" y="58.2">26</text>
<text x="229.8" y="58.2">18</text>
<text x="260.3" y="58.2">10</text>
<text x="74.9" y="60.7">15</text>
<text x="74.9" y="63.3">16</text>
<text x="74.9" y="65.8">18</text>
<text x="113" y="65.8">19</text>
<text x="113" y="63.3">21</text>
<text x="113" y="60.7">24</text>
<text x="229.8" y="60.7">19</text>
<text x="229.8" y="63.3">20</text>
<text x="229.8" y="65.8">39</text>
<text x="260.3" y="60.7">11</text>
<text x="260.3" y="63.3">12</text>
<text x="260.3" y="65.8">13</text>
<text x="74.9" y="68.4">22</text>
<text x="74.9" y="70.9">37</text>
<text x="113" y="68.4">23</text>
<text x="229.8" y="68.4">40</text>
<text x="229.8" y="70.9">41</text>
<text x="260.3" y="68.4">14</text>
<text x="260.3" y="70.9">15</text>
<text x="74.9" y="73.4">13</text>
<text x="113" y="73.4">32</text>
<text x="113" y="76">33</text>
<text x="229.8" y="73.4">42</text>
<text x="229.8" y="76">43</text>
<text x="260.3" y="73.4">16</text>
<text x="260.3" y="76">17</text>
<text x="229.8" y="83.6">21</text>
<text x="229.8" y="78.5">45</text>
<text x="229.8" y="81.1">46</text>
<text x="260.3" y="78.5">29</text>
<text x="260.3" y="81.1">30</text>
<text x="260.3" y="83.6">31</text>
<text x="84.9" y="88.4" transform="rotate(-90 84.9 88.4)">6</text>
<text x="87.4" y="88.4" transform="rotate(-90 87.4 88.4)">9</text>
<text x="90" y="89" transform="rotate(-90 90 89)">14</text>
<text x="92.5" y="89" transform="rotate(-90 92.5 89)">20</text>
<text x="95" y="89" transform="rotate(-90 95 89)">25</text>
<text x="97.6" y="89" transform="rotate(-90 97.6 89)">30</text>
<text x="100.1" y="89" transform="rotate(-90 100.1 89)">34</text>
<text x="102.7" y="89" transform="rotate(-90 102.7 89)">39</text>
<text x="229.8" y="86.1">22</text>
<text x="229.8" y="88.7">25</text>
<text x="260.3" y="86.1">32</text>
<text x="260.3" y="88.7">33</text>
<text x="229.8" y="91.2">26</text>
<text x="229.8" y="93.8">27</text>
<text x="260.3" y="91.2">34</text>
<text x="260.3" y="93.8">37</text>
<text x="229.8" y="96.3">28</text>
<text x="242.4" y="101.7" transform="rotate(-90 242.4 101.7)">23</text>
<text x="244.9" y="101.7" transform="rotate(-90 244.9 101.7)">35</text>
<text x="247.4" y="101.7" transform="rotate(-90 247.4 101.7)">47</text>
<text x="250" y="101.1" transform="rotate(-90 250 101.1)">8</text>
<text x="260.3" y="96.3">38</text>
<text x="33.6" y="110.3">1</text>
<text x="33.6" y="112.8">3</text>
<text x="46.3" y="110.3">5</text>
<text x="40.4" y="120.1" transform="rotate(-90 40.4 120.1)">2</text>
<text x="115.4" y="130.3" transform="rotate(-90 115.4 130.3)">1</text>
<text x="112.9" y="133.1">2</text>
<text x="115.4" y="137.9" transform="rotate(-90 115.4 137.9)">3</text>
<text x="179" y="133.1">1</text>
<text x="179" y="135.7">3</text>
<text x="187.9" y="133.1">2</text>
<text x="187.9" y="135.7">4</text>
<text x="179" y="138.2">5</text>
<text x="187.9" y="138.2">6</text>
<text x="20.2" y="156">1</text>
<text x="96.4" y="150.9">1</text>
<text x="96.4" y="153.5">2</text>
<text x="96.4" y="156">3</text>
<text x="120.6" y="153.5">2</text>
<text x="123" y="150.6" transform="rotate(-90 123 150.6)">3</text>
<text x="20.2" y="158.5">2</text>
<text x="20.2" y="161.1">3</text>
<text x="96.4" y="158.5">4</text>
<text x="123" y="158.2" transform="rotate(-90 123 158.2)">1</text>
<text x="20.2" y="163.6">4</text>
</g>
<g font-size="1.2" fill="#840000">
<text x="16.3" y="21.4">SERVICE</text>
<text x="221.1" y="31.5">NRST</text>
<text x="15.8" y="39.1">COS_LED</text>
<text x="219.8" y="36.6">BOOT0</text>
<text x="16.4" y="46.8">PTT_LED</text>
<text x="218.2" y="49.3">SERVICE</text>
<text x="223.4" y="51.8">CE</text>
<text x="13.9" y="54.4">DSTAR_LED</text>
<text x="57.3" y="54.4">BOOT0</text>
<text x="67.4" y="56.9">NRST</text>
<text x="217.9" y="59.5">P25_LED</text>
<text x="15.6" y="62">DMR_LED</text>
<text x="218.2" y="62">YSF_LED</text>
<text x="266.7" y="64.5">DISP_TXD</text>
<text x="16.2" y="69.6">YSF_LED</text>
<text x="219.9" y="67.1">DCLK1</text>
<text x="220.3" y="69.6">DATA1</text>
<text x="266.7" y="67.1">DISP_RXD</text>
<text x="266.7" y="69.6">DATA2</text>
<text x="15.9" y="77.2">P25_LED</text>
<text x="219.9" y="77.2">SREAD</text>
<text x="220.3" y="74.7">SDATA</text>
<text x="221.1" y="72.2">SCLK</text>
<text x="266.7" y="74.7">SLE2</text>
<text x="266.7" y="72.2">DCLK2</text>
<text x="266.7" y="77.2">POCSAG_LED</text>
<text x="221.3" y="79.8">SLE1</text>
<text x="266.7" y="82.3">TXD</text>
<text x="266.7" y="79.8">NXDN_LED</text>
<text x="14.5" y="84.9">NXDN_LED</text>
<text x="215.8" y="89.9">DSTAR_LED</text>
<text x="266.7" y="84.9">RXD</text>
<text x="266.7" y="87.4">D-</text>
<text x="266.7" y="89.9">D+</text>
<text x="12.3" y="92.5">POCSAG_LED</text>
<text x="171.6" y="93.7">NRST</text>
<text x="217.6" y="92.5">DMR_LED</text>
<text x="218.3" y="95">PTT_LED</text>
<text x="266.7" y="95">SWCLK</text>
<text x="266.7" y="92.5">SWDIO</text>
<text x="217.7" y="97.6">COS_LED</text>
<text x="169" y="136.9">NRST</text>
<text x="195.6" y="136.9">SWCLK</text>
<text x="195.6" y="134.4">SWDIO</text>
<text x="26.7" y="159.8">DISP_RXD</text>
<text x="104.2" y="159.8">SDA</text>
<text x="104.2" y="157.2">SCL</text>
<text x="26.7" y="162.3">DISP_TXD</text>
</g>
</svg>
